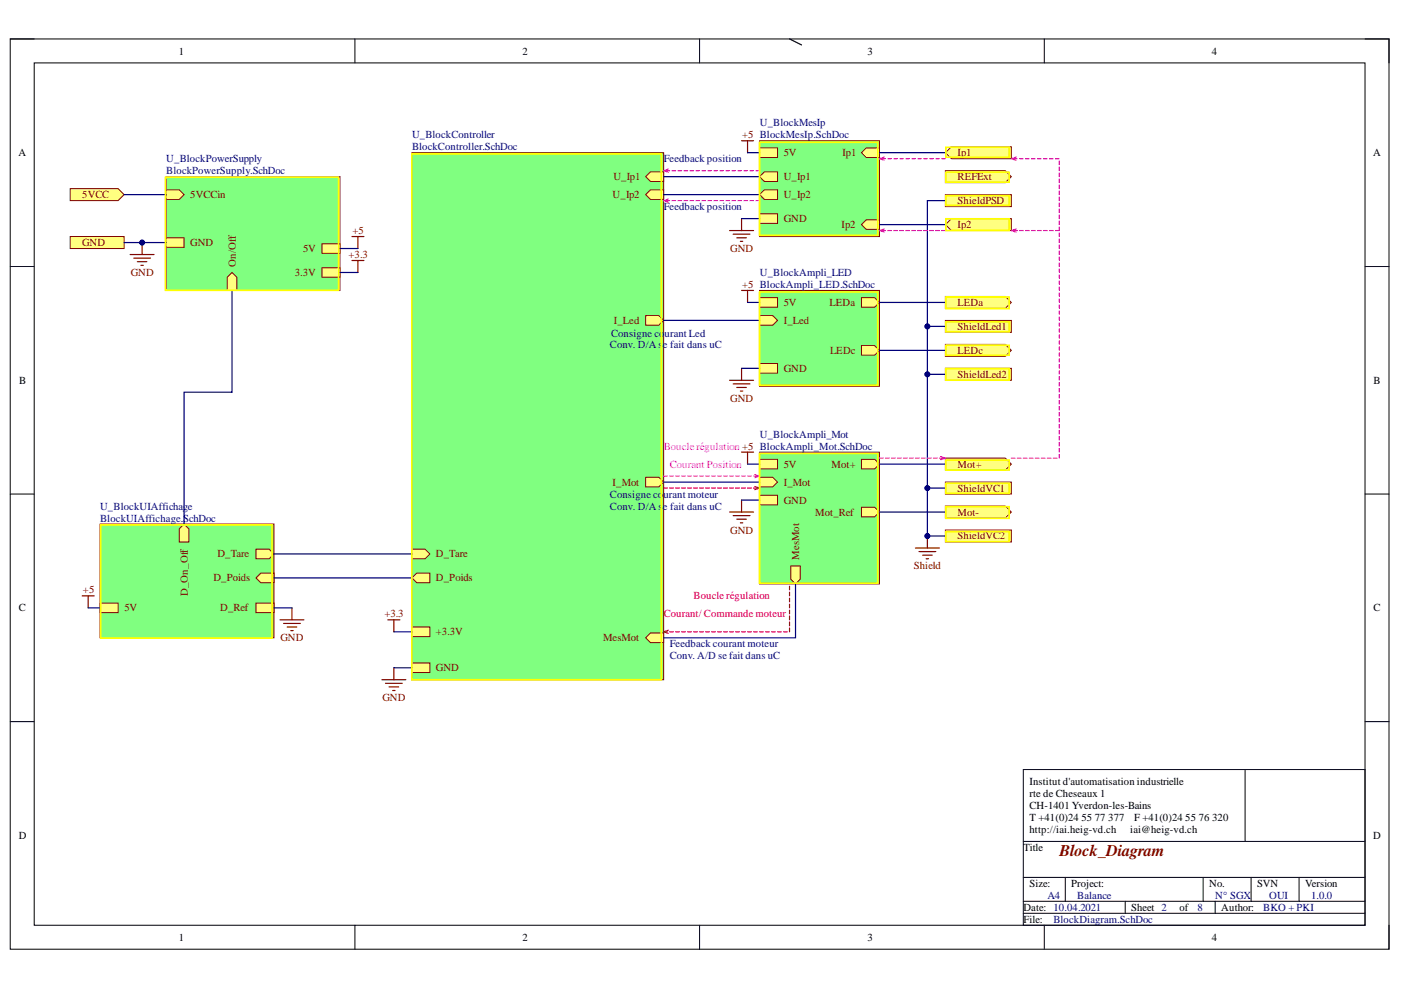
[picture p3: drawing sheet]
<svg xmlns="http://www.w3.org/2000/svg" width="297mm" height="210mm" viewBox="0 0 297 210" stroke-linecap="round" stroke-linejoin="round" font-family="sans-serif">
<path d="M2.2 8.3h292.3v193h-292.3z" fill="none" stroke="#000" stroke-width=".21"/>
<path d="M7.3 13.3h282.1v182.9h-282.1z" fill-rule="evenodd" fill="#fff"/>
<g fill="none" stroke="#000" stroke-width=".21">
<path d="M2.2 8.3h5.1M7.3 13.3h282.1v182.9h-282.1zM75.2 8.3v5M148.3 8.3v5M221.4 8.3v5M289.4 8.3h5.1v5M2.2 56.5h5.1M289.4 56.5h5.1M2.2 104.8h5.1M289.4 104.8h5.1M2.2 153h5.1M289.4 153h5.1"/>
<path d="M217 163.2h72.4v33h-72.4zM217 178.4h72.4M264 163.2v15.2M75.3 196.2v5.1M148.3 196.2v5.1M217 193.6h72.4M217 191.1h72.4M217 186h72.4M221.4 196.2v5.1M225.9 186v5.1M238.6 191.1v2.5M255.1 186v5.1"/>
<path d="M257.6 191.1v2.5M265.3 186v5.1M275.4 186v5.1M294.5 196.2v5.1"/>
</g>
<path d="M35.2 37.5h36.9v24.1h-36.9z" fill-rule="evenodd" fill="#80ff80"/>
<path d="M35.2 37.5h36.9v24.1h-36.9z" fill="none" stroke="#800000" stroke-width=".21"/>
<path d="M68.3 51.7h3.8v2h-3.8z" fill-rule="evenodd" fill="#ffff80"/>
<path d="M68.3 51.7h3.8v2h-3.8z" fill="none" stroke="#800000" stroke-width=".21"/>
<path d="M35.2 50.4h3.8v2h-3.8z" fill-rule="evenodd" fill="#ffff80"/>
<path d="M35.2 50.4h3.8v2h-3.8z" fill="none" stroke="#800000" stroke-width=".21"/>
<path d="M35.2 40.3h2.8l1 1-1 1h-2.8z" fill-rule="evenodd" fill="#ffff80"/>
<path d="M35.2 40.3h2.8l1 1-1 1h-2.8z" fill="none" stroke="#800000" stroke-width=".21"/>
<path d="M48.2 58.8l1-1 1 1v2.8h-2z" fill-rule="evenodd" fill="#ffff80"/>
<path d="M48.2 58.8l1-1 1 1v2.8h-2z" fill="none" stroke="#800000" stroke-width=".21"/>
<path d="M68.3 56.8h3.8v2h-3.8z" fill-rule="evenodd" fill="#ffff80"/>
<path d="M68.3 56.8h3.8v2h-3.8z" fill="none" stroke="#800000" stroke-width=".21"/>
<path d="M200.4 32.4l1.3-1.3h12.7v2.5h-12.7z" fill-rule="evenodd" fill="#ffff80"/>
<path d="M200.4 32.4l1.3-1.3h12.7v2.5h-12.7z" fill="none" stroke="#800000" stroke-width=".21"/>
<path d="M200.4 36.2h12.7l1.3 1.3-1.3 1.2h-12.7z" fill-rule="evenodd" fill="#ffff80"/>
<path d="M200.4 36.2h12.7l1.3 1.3-1.3 1.2h-12.7z" fill="none" stroke="#800000" stroke-width=".21"/>
<path d="M200.4 41.3h14v2.5h-14z" fill-rule="evenodd" fill="#ffff80"/>
<path d="M200.4 41.3h14v2.5h-14z" fill="none" stroke="#800000" stroke-width=".21"/>
<path d="M200.4 47.6l1.3-1.2h12.7v2.5h-12.7z" fill-rule="evenodd" fill="#ffff80"/>
<path d="M200.4 47.6l1.3-1.2h12.7v2.5h-12.7z" fill="none" stroke="#800000" stroke-width=".21"/>
<path d="M200.4 62.9h12.7l1.3 1.2-1.3 1.3h-12.7z" fill-rule="evenodd" fill="#ffff80"/>
<path d="M200.4 62.9h12.7l1.3 1.2-1.3 1.3h-12.7z" fill="none" stroke="#800000" stroke-width=".21"/>
<path d="M200.4 67.9h14v2.6h-14z" fill-rule="evenodd" fill="#ffff80"/>
<path d="M200.4 67.9h14v2.6h-14z" fill="none" stroke="#800000" stroke-width=".21"/>
<path d="M200.4 73h12.7l1.3 1.3-1.3 1.3h-12.7z" fill-rule="evenodd" fill="#ffff80"/>
<path d="M200.4 73h12.7l1.3 1.3-1.3 1.3h-12.7z" fill="none" stroke="#800000" stroke-width=".21"/>
<path d="M200.4 78.1h14v2.5h-14z" fill-rule="evenodd" fill="#ffff80"/>
<path d="M200.4 78.1h14v2.5h-14z" fill="none" stroke="#800000" stroke-width=".21"/>
<path d="M200.4 97.1h12.7l1.3 1.3-1.3 1.3h-12.7z" fill-rule="evenodd" fill="#ffff80"/>
<path d="M200.4 97.1h12.7l1.3 1.3-1.3 1.3h-12.7z" fill="none" stroke="#800000" stroke-width=".21"/>
<path d="M200.4 102.2h14v2.6h-14z" fill-rule="evenodd" fill="#ffff80"/>
<path d="M200.4 102.2h14v2.6h-14z" fill="none" stroke="#800000" stroke-width=".21"/>
<path d="M200.4 107.3h12.7l1.3 1.3-1.3 1.2h-12.7z" fill-rule="evenodd" fill="#ffff80"/>
<path d="M200.4 107.3h12.7l1.3 1.3-1.3 1.2h-12.7z" fill="none" stroke="#800000" stroke-width=".21"/>
<path d="M200.4 112.4h14v2.5h-14z" fill-rule="evenodd" fill="#ffff80"/>
<path d="M200.4 112.4h14v2.5h-14z" fill="none" stroke="#800000" stroke-width=".21"/>
<path d="M161 61.6h25.5v20.3h-25.5z" fill-rule="evenodd" fill="#80ff80"/>
<path d="M161 61.6h25.5v20.3h-25.5z" fill="none" stroke="#800000" stroke-width=".21"/>
<path d="M182.6 63.1h2.8l1.1 1-1.1 1h-2.8z" fill-rule="evenodd" fill="#ffff80"/>
<path d="M182.6 63.1h2.8l1.1 1-1.1 1h-2.8z" fill="none" stroke="#800000" stroke-width=".21"/>
<path d="M182.6 73.3h2.8l1.1 1-1.1 1h-2.8z" fill-rule="evenodd" fill="#ffff80"/>
<path d="M182.6 73.3h2.8l1.1 1-1.1 1h-2.8z" fill="none" stroke="#800000" stroke-width=".21"/>
<path d="M161 66.9h2.8l1.1 1-1.1 1h-2.8z" fill-rule="evenodd" fill="#ffff80"/>
<path d="M161 66.9h2.8l1.1 1-1.1 1h-2.8z" fill="none" stroke="#800000" stroke-width=".21"/>
<path d="M161 77.1h3.9v2h-3.9z" fill-rule="evenodd" fill="#ffff80"/>
<path d="M161 77.1h3.9v2h-3.9z" fill="none" stroke="#800000" stroke-width=".21"/>
<path d="M161 63.1h3.9v2h-3.9z" fill-rule="evenodd" fill="#ffff80"/>
<path d="M161 63.1h3.9v2h-3.9z" fill="none" stroke="#800000" stroke-width=".21"/>
<path d="M161 95.9h25.5v27.9h-25.5z" fill-rule="evenodd" fill="#80ff80"/>
<path d="M161 95.9h25.5v27.9h-25.5z" fill="none" stroke="#800000" stroke-width=".21"/>
<path d="M182.6 97.4h2.8l1.1 1-1.1 1h-2.8z" fill-rule="evenodd" fill="#ffff80"/>
<path d="M182.6 97.4h2.8l1.1 1-1.1 1h-2.8z" fill="none" stroke="#800000" stroke-width=".21"/>
<path d="M182.6 107.6h2.8l1.1 1-1.1 1h-2.8z" fill-rule="evenodd" fill="#ffff80"/>
<path d="M182.6 107.6h2.8l1.1 1-1.1 1h-2.8z" fill="none" stroke="#800000" stroke-width=".21"/>
<path d="M161 101.2h2.8l1.1 1-1.1 1h-2.8z" fill-rule="evenodd" fill="#ffff80"/>
<path d="M161 101.2h2.8l1.1 1-1.1 1h-2.8z" fill="none" stroke="#800000" stroke-width=".21"/>
<path d="M161 105h3.9v2h-3.9z" fill-rule="evenodd" fill="#ffff80"/>
<path d="M161 105h3.9v2h-3.9z" fill="none" stroke="#800000" stroke-width=".21"/>
<path d="M161 97.4h3.9v2h-3.9z" fill-rule="evenodd" fill="#ffff80"/>
<path d="M161 97.4h3.9v2h-3.9z" fill="none" stroke="#800000" stroke-width=".21"/>
<path d="M167.6 120h2.1v2.8l-1 1-1.1-1z" fill-rule="evenodd" fill="#ffff80"/>
<path d="M167.6 120h2.1v2.8l-1 1-1.1-1z" fill="none" stroke="#800000" stroke-width=".21"/>
<path d="M161 29.8h25.5v20.4h-25.5z" fill-rule="evenodd" fill="#80ff80"/>
<path d="M161 29.8h25.5v20.4h-25.5z" fill="none" stroke="#800000" stroke-width=".21"/>
<path d="M182.6 32.4l1.1-1h2.8v2h-2.8z" fill-rule="evenodd" fill="#ffff80"/>
<path d="M182.6 32.4l1.1-1h2.8v2h-2.8z" fill="none" stroke="#800000" stroke-width=".21"/>
<path d="M182.6 47.6l1.1-1h2.8v2h-2.8z" fill-rule="evenodd" fill="#ffff80"/>
<path d="M182.6 47.6l1.1-1h2.8v2h-2.8z" fill="none" stroke="#800000" stroke-width=".21"/>
<path d="M161 37.5l1.1-1.1h2.8v2.1h-2.8z" fill-rule="evenodd" fill="#ffff80"/>
<path d="M161 37.5l1.1-1.1h2.8v2.1h-2.8z" fill="none" stroke="#800000" stroke-width=".21"/>
<path d="M161 41.3l1.1-1h2.8v2h-2.8z" fill-rule="evenodd" fill="#ffff80"/>
<path d="M161 41.3l1.1-1h2.8v2h-2.8z" fill="none" stroke="#800000" stroke-width=".21"/>
<path d="M161 45.3h3.9v2.1h-3.9z" fill-rule="evenodd" fill="#ffff80"/>
<path d="M161 45.3h3.9v2.1h-3.9z" fill="none" stroke="#800000" stroke-width=".21"/>
<path d="M161 31.4h3.9v2h-3.9z" fill-rule="evenodd" fill="#ffff80"/>
<path d="M161 31.4h3.9v2h-3.9z" fill="none" stroke="#800000" stroke-width=".21"/>
<path d="M21.2 111.1h36.9v24.1h-36.9z" fill-rule="evenodd" fill="#80ff80"/>
<path d="M21.2 111.1h36.9v24.1h-36.9z" fill="none" stroke="#800000" stroke-width=".21"/>
<path d="M54.3 127.9h3.8v2h-3.8z" fill-rule="evenodd" fill="#ffff80"/>
<path d="M54.3 127.9h3.8v2h-3.8z" fill="none" stroke="#800000" stroke-width=".21"/>
<path d="M54.3 116.4h2.8l1 1.1-1 1h-2.8z" fill-rule="evenodd" fill="#ffff80"/>
<path d="M54.3 116.4h2.8l1 1.1-1 1h-2.8z" fill="none" stroke="#800000" stroke-width=".21"/>
<path d="M38 112.1l1-1 1 1v2.8h-2z" fill-rule="evenodd" fill="#ffff80"/>
<path d="M38 112.1l1-1 1 1v2.8h-2z" fill="none" stroke="#800000" stroke-width=".21"/>
<path d="M21.2 127.9h3.8v2h-3.8z" fill-rule="evenodd" fill="#ffff80"/>
<path d="M21.2 127.9h3.8v2h-3.8z" fill="none" stroke="#800000" stroke-width=".21"/>
<path d="M54.3 122.5l1-1h2.8v2h-2.8z" fill-rule="evenodd" fill="#ffff80"/>
<path d="M54.3 122.5l1-1h2.8v2h-2.8z" fill="none" stroke="#800000" stroke-width=".21"/>
<path d="M194.1 116.2h5.1M194.8 116.9h3.6M195.6 117.7h2M196.4 118.5h.5M196.6 113.6v2.6" fill="none" stroke="#800000" stroke-width=".26"/>
<circle cx="196.6" cy="113.6" r=".51" fill="#000080"/>
<circle cx="196.6" cy="113.6" r=".51" fill="none" stroke="#000080" stroke-width=".21"/>
<path d="M27.6 54h5.1M28.4 54.7h3.5M29.1 55.5h2M29.9 56.3h.5M30.1 51.4v2.6M59.4 131.4h5M60.1 132.2h3.6M60.9 132.9h2M61.6 133.7h.6M61.9 128.9v2.5" fill="none" stroke="#800000" stroke-width=".26"/>
<circle cx="30.1" cy="51.4" r=".51" fill="#000080"/>
<circle cx="30.1" cy="51.4" r=".51" fill="none" stroke="#000080" stroke-width=".21"/>
<path d="M14.9 40h10.1l1.3 1.3-1.3 1.2h-10.1z" fill-rule="evenodd" fill="#ffff80"/>
<path d="M14.9 40h10.1l1.3 1.3-1.3 1.2h-10.1z" fill="none" stroke="#800000" stroke-width=".21"/>
<path d="M14.9 50.2h11.4v2.5h-11.4z" fill-rule="evenodd" fill="#ffff80"/>
<path d="M14.9 50.2h11.4v2.5h-11.4z" fill="none" stroke="#800000" stroke-width=".21"/>
<g fill="none" stroke="#800000" stroke-width=".26">
<path d="M157.2 29.8h2.6M158.5 29.8v2.6M74.6 50.2h2.6M75.9 50.2v2.5M154.7 48.9h5.1M155.4 49.6h3.6M156.2 50.4h2M157 51.2h.5M157.2 46.3v2.6M157.2 78.1v2.5M157.2 61.6h2.6M158.5 61.6v2.5"/>
<path d="M154.7 80.6h5.1M155.4 81.4h3.6M156.2 82.2h2M157 82.9h.5M157.2 95.9h2.6M158.5 95.9v2.5M154.7 108.6h5.1M155.4 109.3h3.6M156.2 110.1h2M157 110.9h.5M157.2 106v2.6M17.4 126.3h2.6"/>
<path d="M18.7 126.3v2.6"/>
</g>
<path d="M87.3 32.4h53.4v111.7h-53.4z" fill-rule="evenodd" fill="#80ff80"/>
<path d="M87.3 32.4h53.4v111.7h-53.4z" fill="none" stroke="#800000" stroke-width=".21"/>
<path d="M136.9 37.5l1-1.1h2.8v2.1h-2.8z" fill-rule="evenodd" fill="#ffff80"/>
<path d="M136.9 37.5l1-1.1h2.8v2.1h-2.8z" fill="none" stroke="#800000" stroke-width=".21"/>
<path d="M136.9 41.3l1-1h2.8v2h-2.8z" fill-rule="evenodd" fill="#ffff80"/>
<path d="M136.9 41.3l1-1h2.8v2h-2.8z" fill="none" stroke="#800000" stroke-width=".21"/>
<path d="M136.9 66.9h2.8l1 1-1 1h-2.8z" fill-rule="evenodd" fill="#ffff80"/>
<path d="M136.9 66.9h2.8l1 1-1 1h-2.8z" fill="none" stroke="#800000" stroke-width=".21"/>
<path d="M136.9 101.2h2.8l1 1-1 1h-2.8z" fill-rule="evenodd" fill="#ffff80"/>
<path d="M136.9 101.2h2.8l1 1-1 1h-2.8z" fill="none" stroke="#800000" stroke-width=".21"/>
<path d="M136.9 135.2l1-1h2.8v2h-2.8z" fill-rule="evenodd" fill="#ffff80"/>
<path d="M136.9 135.2l1-1h2.8v2h-2.8z" fill="none" stroke="#800000" stroke-width=".21"/>
<path d="M87.3 116.4h2.8l1 1.1-1 1h-2.8z" fill-rule="evenodd" fill="#ffff80"/>
<path d="M87.3 116.4h2.8l1 1.1-1 1h-2.8z" fill="none" stroke="#800000" stroke-width=".21"/>
<path d="M87.3 140.6h3.8v2h-3.8z" fill-rule="evenodd" fill="#ffff80"/>
<path d="M87.3 140.6h3.8v2h-3.8z" fill="none" stroke="#800000" stroke-width=".21"/>
<path d="M87.3 132.9h3.8v2.1h-3.8z" fill-rule="evenodd" fill="#ffff80"/>
<path d="M87.3 132.9h3.8v2.1h-3.8z" fill="none" stroke="#800000" stroke-width=".21"/>
<path d="M87.3 122.5l1-1h2.8v2h-2.8z" fill-rule="evenodd" fill="#ffff80"/>
<path d="M87.3 122.5l1-1h2.8v2h-2.8z" fill="none" stroke="#800000" stroke-width=".21"/>
<path d="M74.6 55.2h2.6M75.9 55.2v2.6M82.2 131.4h2.6M83.5 131.4v2.6M81 144.1h5M81.7 144.9h3.6M82.5 145.6h2M83.3 146.4h.5M83.5 141.6v2.5" fill="none" stroke="#800000" stroke-width=".26"/>
<g fill="none" stroke="#f00" stroke-width=".26">
<path d="M140.7 103.5h.8M142 103.5h.8M143.2 103.5h.8M144.5 103.5h.8M145.8 103.5h.8M147.1 103.5h.8M148.3 103.5h.8M149.6 103.5h.8M150.9 103.5h.8M152.1 103.5h.8M153.4 103.5h.8M154.7 103.5h.8"/>
<path d="M156 103.5h.8M157.2 103.5h.8M158.5 103.5h.8M159.8 103.5h.8M160 103.1l1 .4-1 .3M140.7 134h.8M140.7 134l1 .3M141.7 133.6l-1 .4M142 134h.8M143.2 134h.8M144.5 134h.8M145.8 134h.8"/>
<path d="M147.1 134h.8M148.3 134h.8M149.6 134h.8M150.9 134h.8M152.1 134h.8M153.4 134h.8M154.7 134h.8M156 134h.8M157.2 134h.8M158.5 134h.8M159.8 134h.8M161 134h.8"/>
<path d="M162.3 134h.8M163.6 134h.8M164.9 134h.7M166.1 134h.8M167.4 124.3v.8M167.4 125.5v.8M167.4 126.8v.8M167.4 128.1v.8M167.4 129.4v.8M167.4 130.6v.8M167.4 131.9v.8M167.4 133.2v.8"/>
</g>
<path d="M186.5 32.4h13.9M186.5 47.6h13.9M200.4 42.5h-3.8v26.7h3.8M186.5 64.1h13.9M186.5 74.3h13.9" fill="none" stroke="#000080" stroke-width=".26"/>
<circle cx="196.6" cy="69.2" r=".51" fill="#000080"/>
<circle cx="196.6" cy="69.2" r=".51" fill="none" stroke="#000080" stroke-width=".21"/>
<path d="M196.6 69.2v10.2h3.8" fill="none" stroke="#000080" stroke-width=".26"/>
<circle cx="196.6" cy="69.2" r=".51" fill="#000080"/>
<circle cx="196.6" cy="69.2" r=".51" fill="none" stroke="#000080" stroke-width=".21"/>
<circle cx="196.6" cy="79.4" r=".51" fill="#000080"/>
<circle cx="196.6" cy="79.4" r=".51" fill="none" stroke="#000080" stroke-width=".21"/>
<path d="M196.6 79.4v24.1h3.8" fill="none" stroke="#000080" stroke-width=".26"/>
<circle cx="196.6" cy="79.4" r=".51" fill="#000080"/>
<circle cx="196.6" cy="79.4" r=".51" fill="none" stroke="#000080" stroke-width=".21"/>
<circle cx="196.6" cy="103.5" r=".51" fill="#000080"/>
<circle cx="196.6" cy="103.5" r=".51" fill="none" stroke="#000080" stroke-width=".21"/>
<path d="M196.6 103.5v10.1h3.8" fill="none" stroke="#000080" stroke-width=".26"/>
<circle cx="196.6" cy="103.5" r=".51" fill="#000080"/>
<circle cx="196.6" cy="103.5" r=".51" fill="none" stroke="#000080" stroke-width=".21"/>
<circle cx="196.6" cy="113.6" r=".51" fill="#000080"/>
<circle cx="196.6" cy="113.6" r=".51" fill="none" stroke="#000080" stroke-width=".21"/>
<path d="M140.7 37.5h20.3M26.3 51.4h8.9M26.3 41.3h8.9M140.7 41.3h20.3M140.7 67.9h20.3M140.7 102.2h20.3M186.5 108.6h13.9M58.1 128.9h3.8" fill="none" stroke="#000080" stroke-width=".26"/>
<circle cx="30.1" cy="51.4" r=".51" fill="#000080"/>
<circle cx="30.1" cy="51.4" r=".51" fill="none" stroke="#000080" stroke-width=".21"/>
<g fill="none" stroke="#000080" stroke-width=".26">
<path d="M158.5 32.4h2.5M72.1 52.7h3.8M72.1 57.8h3.8M157.2 46.3h3.8M49.2 61.6v21.6h-10.2v27.9M157.2 78.1h3.8M158.5 64.1h2.5M158.5 98.4h2.5M186.5 98.4h13.9M58.1 117.5h29.2M157.2 106h3.8M18.7 128.9h2.5"/>
<path d="M58.1 122.5h29.2M83.5 134h3.8M168.7 123.8v11.4h-28M83.5 141.6h3.8"/>
</g>
<g fill="none" stroke="#f0f" stroke-width=".26">
<path d="M141.2 36.2h.8M141.7 35.8l-1 .4 1 .3M142.4 36.2h.8M143.7 36.2h.8M145 36.2h.8M146.3 36.2h.8M147.5 36.2h.8M148.8 36.2h.8M150.1 36.2h.8M151.3 36.2h.8M152.6 36.2h.8M153.9 36.2h.8"/>
<path d="M155.2 36.2h.8M156.4 36.2h.8M157.7 36.2h.8M159 36.2h.8M160.2 36.2h.8M186.9 33.6h.8M187.5 33.3l-1 .3 1 .4M188.2 33.6h.8M189.5 33.6h.8M190.7 33.6h.8M192 33.6h.8M193.3 33.6h.8"/>
<path d="M194.6 33.6h.8M195.8 33.6h.8M197.1 33.6h.8M198.4 33.6h.8M199.6 33.6h.8M214.9 33.6h.8M215.4 33.3l-1 .3 1 .4M216.2 33.6h.8M217.4 33.6h.8M218.7 33.6h.8M220 33.6h.8M221.3 33.6h.7"/>
<path d="M222.5 33.6h.8M223.8 33.6h.8M224.6 34.1v.8M224.6 35.4v.8M224.6 36.7v.8M224.6 37.9v.8M224.6 39.2v.8M141.2 42.5h.8M141.7 42.2l-1 .3 1 .4M142.4 42.5h.8M143.7 42.5h.8M145 42.5h.8"/>
<path d="M146.3 42.5h.8M147.5 42.5h.8M148.8 42.5h.8M150.1 42.5h.8M151.3 42.5h.8M152.6 42.5h.8M153.9 42.5h.8M155.2 42.5h.8M156.4 42.5h.8M157.7 42.5h.8M159 42.5h.8M160.2 42.5h.8"/>
<path d="M186.9 48.9h.8M187.5 48.5l-1 .4 1 .3M188.2 48.9h.8M189.5 48.9h.8M190.7 48.9h.8M192 48.9h.8M193.3 48.9h.8M194.6 48.9h.8M195.8 48.9h.8M197.1 48.9h.8M198.4 48.9h.8M199.6 48.9h.8"/>
<path d="M214.9 48.9h.8M215.4 48.5l-1 .4 1 .3M216.2 48.9h.8M217.4 48.9h.8M218.7 48.9h.8M220 48.9h.8M221.3 48.9h.7M222.5 48.9h.8M224.6 40.5v.8M224.6 41.7v.8M224.6 43v.8M224.6 44.3v.8"/>
<path d="M224.6 45.6v.8M224.6 46.8v.8M224.6 48.1v.8h-.8M224.6 49.4v.8M224.6 50.6v.8M224.6 51.9v.8M224.6 53.2v.8M224.6 54.4v.8M224.6 55.7v.8M224.6 57v.8M224.6 58.3v.7M224.6 59.5v.8"/>
<path d="M224.6 60.8v.8M224.6 62.1v.8M224.6 63.3v.8M224.6 64.6v.8M224.6 65.9v.8M224.6 67.1v.8M224.6 68.4v.8M224.6 69.7v.8M224.6 70.9v.8M224.6 72.2v.8M224.6 73.5v.8M224.6 74.8v.8"/>
<path d="M224.6 76v.8M224.6 77.3v.8M224.6 78.6v.8M224.6 79.8v.8M186.5 97.1h.8M187.7 97.1h.8M189 97.1h.8M190.3 97.1h.8M191.5 97.1h.8M192.8 97.1h.8M194.1 97.1h.8M195.4 97.1h.7"/>
<path d="M196.6 97.1h.8M197.9 97.1h.8M199.2 97.1h.8M199.4 96.8l1 .3-1 .4M214.4 97.1h.8M215.7 97.1h.8M217 97.1h.8M218.2 97.1h.8M219.5 97.1h.8M220.8 97.1h.8M222 97.1h.8M223.3 97.1h.8"/>
<path d="M224.6 81.1v.8M224.6 82.4v.8M224.6 83.7v.7M224.6 84.9v.8M224.6 86.2v.8M224.6 87.5v.7M224.6 88.7v.8M224.6 90v.8M224.6 91.3v.8M224.6 92.5v.8M224.6 93.8v.8M224.6 95.1v.8"/>
<path d="M224.6 96.3v.8M140.7 100.9h.8M142 100.9h.8M143.2 100.9h.8M144.5 100.9h.8M145.8 100.9h.8M147.1 100.9h.8M148.3 100.9h.8M149.6 100.9h.8M150.9 100.9h.8M152.1 100.9h.8M153.4 100.9h.8"/>
<path d="M154.7 100.9h.8M156 100.9h.8M157.2 100.9h.8M158.5 100.9h.8M159.8 100.9h.8M160 100.6l1 .3-1 .4"/>
</g>
<path d="M167.4 8.3l2.5 1.2" fill="none" stroke="#000" stroke-width=".26"/>
<g fill="none" stroke="#ff0" stroke-width=".35">
<path d="M35.1 37.6h36.7v24h-36.7zM87.3 32.6h52.9v111.5h-52.9zM161 30.2h25.1v19.7h-25.1zM200.6 31.2h13.4v2.1h-13.4zM200.6 36.5h13.4v2.1h-13.4zM200.6 46.4h13.4v2.5h-13.4zM200.6 41.5h13.4v2.1h-13.4zM161 61.9h25.1v19.8h-25.1zM200.6 73.2h13.4v2.1h-13.4zM200.6 68.3h13.4v2.1h-13.4zM200.6 63h13.4v2.4h-13.4zM200.6 78.1h13.4v2.5h-13.4z"/>
<path d="M161 96.1h25.1v27.5h-25.1zM200.6 97.5h13.4v2.2h-13.4zM21.3 111.3h36.4v24h-36.4zM200.6 107.4h13.4v2.5h-13.4zM200.6 112.7h13.4v2.1h-13.4zM200.6 102.5h13.4v2.1h-13.4z"/>
</g>
<text font-size="3.5" fill="#800000" x="224.6" y="181.5">Block_Diagram</text>
<g font-size="2.3">
<text x="37.9" y="11.6">1</text>
<text x="110.8" y="11.6">2</text>
<text x="183.9" y="11.6">3</text>
<text x="256.9" y="11.6">4</text>
<text x="3.9" y="33.1">A</text>
<text x="291.2" y="33.1">A</text>
<text x="4.1" y="81.4">B</text>
<text x="291.2" y="81.4">B</text>
<text x="4" y="129.6">C</text>
<text x="291.2" y="129.6">C</text>
<text x="218.3" y="166.4">Institut d'automatisation industrielle</text>
<text x="218.3" y="169">rte de Cheseaux 1</text>
<text x="218.3" y="171.5">CH-1401 Yverdon-les-Bains</text>
<text x="4" y="177.8">D</text>
<text x="218.3" y="174">T +41(0)24</text>
<text x="218.3" y="176.6">http://iai.heig-vd.ch</text>
<text x="229.3" y="174">55</text>
<text x="232.1" y="174">77</text>
<text x="235" y="174">377</text>
<text x="239.6" y="176.6">iai@heig-vd.ch</text>
<text x="240.5" y="174">F +41(0)24</text>
<text x="251.3" y="174">55</text>
<text x="254.1" y="174">76</text>
<text x="257" y="174">320</text>
<text x="291.2" y="177.8">D</text>
<text x="217" y="180.5">Title</text>
<text x="218.3" y="188.1">Size:</text>
<text x="227.1" y="188.1">Project:</text>
<text x="256.4" y="188.1">No.</text>
<text x="266.5" y="188.1">SVN</text>
<text x="276.7" y="188.1">Version</text>
<text x="217" y="193.1">Date: 10.04.2021</text>
<text x="217" y="195.7">File:</text>
<text x="239.8" y="193.1">Sheet 2</text>
<text x="250.1" y="193.1">of</text>
<text x="258.9" y="193.1">Author:</text>
<text x="37.9" y="199.5">1</text>
<text x="110.8" y="199.5">2</text>
<text x="183.9" y="199.5">3</text>
<text x="256.9" y="199.5">4</text>
</g>
<g font-size="2.3" fill="#000080">
<text x="87.4" y="29.3">U_BlockController</text>
<text x="161.1" y="26.8">U_BlockMesIp</text>
<text x="35.3" y="34.4">U_BlockPowerSupply</text>
<text x="87.4" y="31.8">BlockController.SchDoc</text>
<text x="140.7" y="34.4">Feedback position</text>
<text x="35.3" y="36.9">BlockPowerSupply.SchDoc</text>
<text x="140.7" y="44.5">Feedback position</text>
<text x="161.1" y="58.5">U_BlockAmpli_LED</text>
<text x="129.6" y="71.5">Consigne co</text>
<text x="140.9" y="71.5">urant Led</text>
<text x="129.3" y="73.7">Conv. D/A s</text>
<text x="140.6" y="73.7">e fait dans uC</text>
<text x="161.1" y="92.8">U_BlockAmpli_Mot</text>
<text x="129.3" y="105.5">Consigne co</text>
<text x="140.6" y="105.5">urant moteur</text>
<text x="21.2" y="108">U_BlockUIAffichage</text>
<text x="21.2" y="110.6">BlockUIAffichage.SchDoc</text>
<text x="129.3" y="108">Conv. D/A s</text>
<text x="140.6" y="108">e fait dans uC</text>
<text x="142" y="137.3">Feedback courant moteur</text>
<text x="142" y="139.8">Conv. A/D se fait dans uC</text>
<text x="222.1" y="190.6">A4</text>
<text x="228.4" y="190.6">Balance</text>
<text x="257.7" y="190.6">N° SGX</text>
<text x="269.1" y="190.6">OUI</text>
<text x="278" y="190.6">1.0.0</text>
<text x="223.3" y="195.7">BlockDiagram.SchDoc</text>
<text x="253.9" y="193.1">8</text>
<text x="267.8" y="193.1">BKO + PKI</text>
</g>
<g font-size="2.3" fill="#800000">
<text x="157.4" y="29.3">+5 BlockMesIp.SchDoc</text>
<text x="166.2" y="33.1">5V</text>
<text x="178.6" y="33.1">Ip1</text>
<text x="203" y="33.1">Ip1</text>
<text x="17.4" y="42">5VCC</text>
<text x="40.3" y="42">5VCCin</text>
<text x="129.9" y="42">U_Ip2</text>
<text x="130.1" y="38.2">U_Ip1</text>
<text x="166.2" y="38.2">U_Ip1</text>
<text x="166.2" y="42">U_Ip2</text>
<text x="203" y="38.2">REFExt</text>
<text x="166.2" y="47">GND</text>
<text x="203" y="43.2">ShieldPSD</text>
<text x="17.4" y="52.2">GND</text>
<text x="40.3" y="52.2">GND</text>
<text x="64.3" y="53.5">5V</text>
<text x="74.8" y="49.7">+5</text>
<text x="154.8" y="53.5">GND</text>
<text x="178.4" y="48.3">Ip2</text>
<text x="203" y="48.3">Ip2</text>
<text x="27.7" y="58.5">GND</text>
<text x="50" y="56.5" transform="rotate(-90 50 56.5)">On/Off</text>
<text x="62.5" y="58.5">3.3V</text>
<text x="73.9" y="54.7">+3.3</text>
<text x="157.4" y="61.1">+5 BlockAmpli_LED.SchDoc</text>
<text x="166.2" y="64.9">5V</text>
<text x="175.9" y="64.9">LEDa</text>
<text x="203" y="64.9">LEDa</text>
<text x="130.1" y="68.7">I_Led</text>
<text x="166.2" y="68.7">I_Led</text>
<text x="203" y="69.9">ShieldLed1</text>
<text x="176" y="75">LEDc</text>
<text x="203" y="75">LEDc</text>
<text x="166.2" y="78.8">GND</text>
<text x="203" y="80.1">ShieldLed2</text>
<text x="154.8" y="85.2">GND</text>
<text x="166.2" y="99.2">5V</text>
<text x="176.3" y="99.2">Mot+</text>
<text x="203" y="99.2">Mot+</text>
<text x="129.9" y="103">I_Mot</text>
<text x="166.2" y="103">I_Mot</text>
<text x="166.2" y="106.8">GND</text>
<text x="203" y="104.2">ShieldVC1</text>
<text x="154.8" y="113.1">GND</text>
<text x="172.8" y="109.3">Mot_Ref</text>
<text x="203" y="109.3">Mot-</text>
<text x="46.1" y="118.2">D_Tare</text>
<text x="92.4" y="118.2">D_Tare</text>
<text x="169.5" y="118.7" transform="rotate(-90 169.5 118.7)">MesMot</text>
<text x="203" y="114.4">ShieldVC2</text>
<text x="17.6" y="125.8">+5</text>
<text x="45.2" y="123.3">D_Poids</text>
<text x="92.4" y="123.3">D_Poids</text>
<text x="193.7" y="120.7">Shield</text>
<text x="26.4" y="129.6">5V</text>
<text x="39.8" y="126.4" transform="rotate(-90 39.8 126.4)">D_On_Off</text>
<text x="46.7" y="129.6">D_Ref</text>
<text x="81.5" y="130.9">+3.3</text>
<text x="59.4" y="136">GND</text>
<text x="92.4" y="134.7">+3.3V</text>
<text x="127.9" y="136">MesMot</text>
<text x="92.4" y="142.3">GND</text>
<text x="81.1" y="148.7">GND</text>
</g>
<g font-size="2.3" fill="#f0f">
<text x="140.7" y="95.4">Boucle régulation +5 BlockAmpli_Mot.SchDoc</text>
<text x="142" y="99.2">Courant Position</text>
</g>
<g font-size="2.3" fill="#f00">
<text x="140.7" y="130.9">Courant/ Commande moteur</text>
<text x="147.1" y="127.1">Boucle régulation</text>
</g>
</svg>
